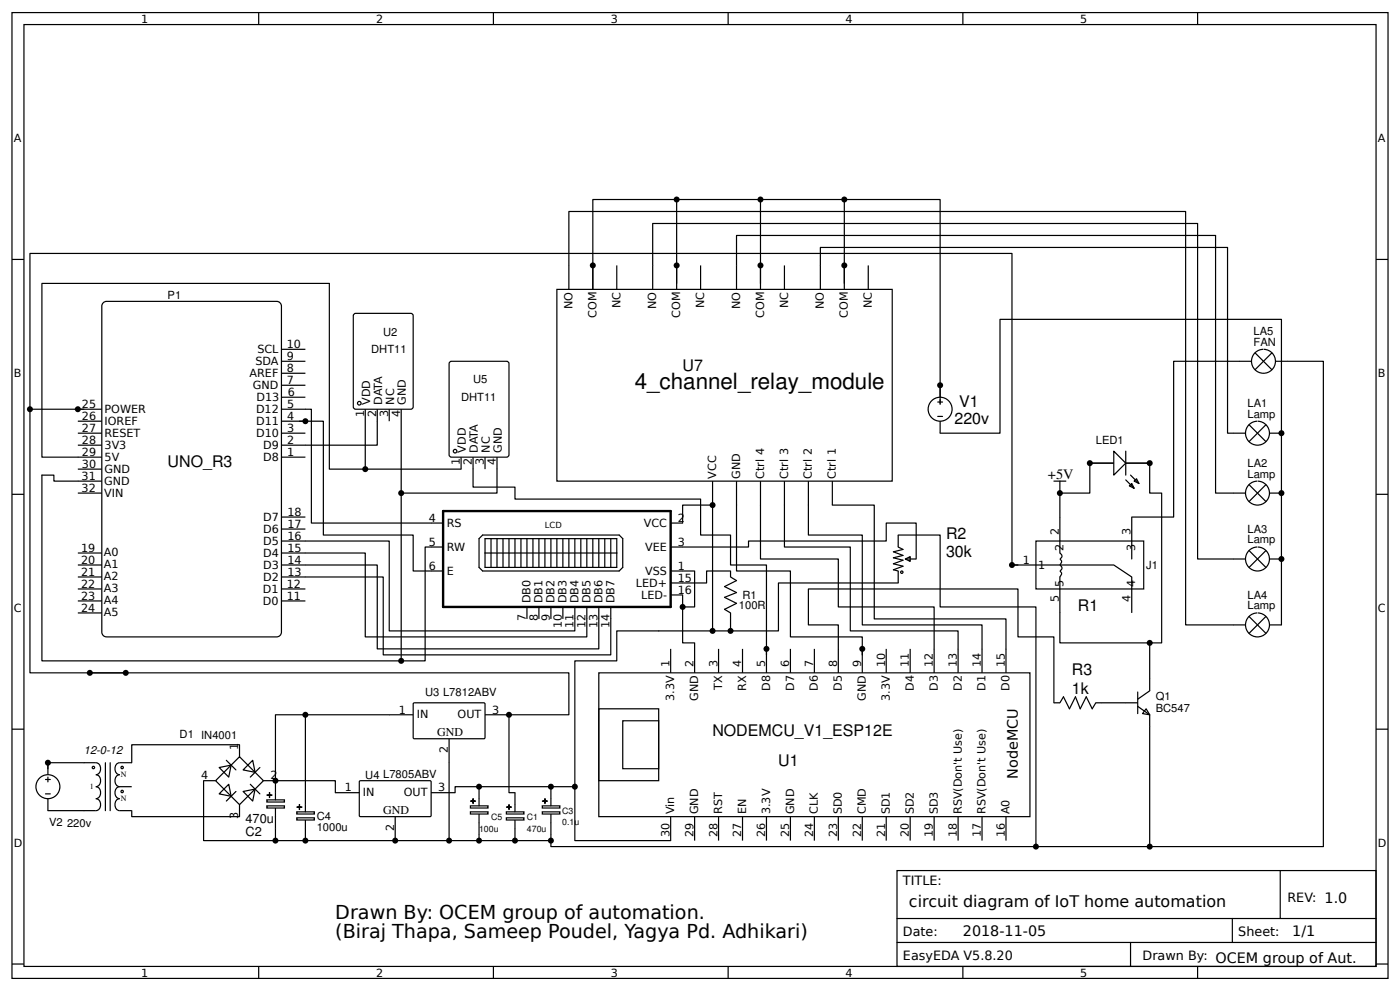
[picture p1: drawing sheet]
<svg xmlns="http://www.w3.org/2000/svg" width="309mm" height="219mm" viewBox="0 0 309 219" stroke-linecap="round" stroke-linejoin="round" font-family="sans-serif">
<g fill="none" stroke="#000" stroke-width=".26">
<path d="M2.6 2.8h304.1v213.2h-304.1zM5.3 5.4h298.7v208h-298.7zM57.1 2.8v2.6M109 2.8v2.6M160.9 2.8v2.6M212.7 2.8v2.6M264.6 2.8v2.6M2.6 57.3h2.7M304 57.3h2.7M22.7 67l.8-.5h37.6a1.06 1.06 0 0 1 1.1 1.1v72a1.06 1.06 0 0 1-1.1 1h-37.6a1.06 1.06 0 0 1-1-1v-72zM62.2 79.8h5.3M62.2 77.1h5.3"/>
<path d="M78.1 69.5l.5-.3h12.2l.4 .3 .1 20.3-.3 .5-12.4 .1-.5-.3zM17.2 98.3h5.3M17.2 95.6h5.3M17.2 93h5.3M17.2 90.4h5.3M62.2 98.3h5.3M62.2 95.6h5.3M62.2 93h5.3M62.2 90.4h5.3M62.2 87.7h5.3M62.2 85.1h5.3M62.2 82.4h5.3"/>
<path d="M2.6 109.1h2.7M17.2 100.9h5.3M17.2 103.6h5.3M17.2 106.2h5.3M17.2 108.9h5.3M62.2 100.9h5.3M62.2 119.5h5.3M62.2 116.8h5.3M62.2 114.2h5.3M304 109.1h2.7M17.2 132.7h5.3M17.2 130h5.3"/>
<path d="M17.2 127.4h5.3M17.2 124.8h5.3M17.2 122.1h5.3M17.2 135.3h5.3M62.2 132.7h5.3M62.2 130h5.3M62.2 127.4h5.3M62.2 124.8h5.3M62.2 122.1h5.3M132.3 148.6h95.2v31.7h-95.2zM132.3 156.5h13.2v15.9h-13.2zM137.6 159.1h7.9v10.6h-7.9z"/>
<path d="M148.2 143.3v5.3M153.5 143.3v5.3M158.7 143.3v5.3M164 143.3v5.3M169.3 143.3v5.3M174.6 143.3v5.3M179.9 143.3v5.3M185.2 143.3v5.3M190.5 143.3v5.3M195.8 143.3v5.3M201.1 143.3v5.3M206.4 143.3v5.3"/>
<path d="M211.7 143.3v5.3M217 143.3v5.3M222.2 143.3v5.3M2.6 161h2.7M304 161h2.7M148.2 180.3v5.3M153.5 180.3v5.3M158.7 180.3v5.3M164 180.3v5.3M169.3 180.3v5.3M174.6 180.3v5.3M179.9 180.3v5.3"/>
<path d="M185.2 180.3v5.3M190.5 180.3v5.3M195.8 180.3v5.3M198.2 192.2h105.8v21.2h-105.8zM201.1 180.3v5.3M206.4 180.3v5.3M211.7 180.3v5.3M217 180.3v5.3M222.2 180.3v5.3M282.8 192.2v10.6M2.6 212.9h2.7M57.1 213.4v2.6"/>
<path d="M109 213.4v2.6M160.9 213.4v2.6M198.2 202.8h105.8M198.2 208.1h105.8M212.7 213.4v2.6M249.8 208.1v5.3M264.6 213.4v2.6M272.3 202.8v5.3M304 212.9h2.7"/>
</g>
<circle cx="79.4" cy="89" r=".4" fill="#fff" stroke="#000" stroke-width=".26"/>
<g fill="none" stroke="#000" stroke-width=".26">
<path d="M80.7 90.4v2.6M83.3 90.4v2.6M86 90.4v2.6M88.6 90.4v2.6M86 157.8h5.3M91.4 155.2h15.6l.2 .2-.1 7.6-.2 .1h-15.5l-.1-.2v-7.5zM107.2 157.8h5.2M18.5 168.4h2.7a1.36 1.36 0 0 1 1 1.3 1.36 1.36 0 0 1-1 1.4 1.36 1.36 0 0 1 1 1.3 1.36 1.36 0 0 1-1 1.3 1.36 1.36 0 0 1 1 1.3 1.36 1.36 0 0 1-1 1.3 1.36 1.36 0 0 1 1 1.4 1.36 1.36 0 0 1-1 1.3h-2.7M23.3 168.4v10.6M24.3 168.4v10.6M26.5 173.7a1.36 1.36 0 0 0-1.1 1.3 1.36 1.36 0 0 0 1.1 1.3 1.36 1.36 0 0 0-1.1 1.4 1.36 1.36 0 0 0 1.1 1.3h2.6M26.5 173.7h2.6"/>
<path d="M29.1 168.4h-2.6a1.36 1.36 0 0 0-1.1 1.3 1.36 1.36 0 0 0 1.1 1.4 1.36 1.36 0 0 0-1.1 1.3 1.36 1.36 0 0 0 1.1 1.3M45 172.4h2.6M47.6 172.4l5.3-5.3 5.3 5.3-5.3 5.3zM48.4 169.5l2.7-.6-.6 2.7zM50 167.9l2.1 2.1M50.5 173.2l.6 2.6-2.7-.5zM52.1 174.8l-2.1 2.1M52.9 164.4v2.7M52.9 177.7v2.6M53.7 174.8l2.7-.6-.6 2.7zM55.3 173.2l2.1 2.1M55.8 167.9l.6 2.6-2.7-.5z"/>
<path d="M57.4 169.5l-2.1 2.1M58.2 172.4h2.7M99.2 163.1v5.3M121.7 176.3v1.6M121.7 179.8v1.8"/>
<circle cx="20.6" cy="169.5" r=".26"/>
<circle cx="27" cy="174.8" r=".26"/>
<circle cx="27" cy="169.5" r=".26"/>
</g>
<path d="M119.8 179.3h3.9v.4h-3.9z" fill="#fff" stroke="#000" stroke-width=".26"/>
<path d="M119.8 177.9h3.9v.5h-3.9zM121.7 173.7v2.6M121.7 181.6v2.7" fill="none" stroke="#000" stroke-width=".26"/>
<g fill="#fff" stroke="#000" stroke-width=".26">
<path d="M119.9 176.9h1z"/>
<path d="M120.4 176.3v1.1z"/>
</g>
<path d="M67.5 177.7v1.6M67.5 181.1v1.9" fill="none" stroke="#000" stroke-width=".26"/>
<path d="M65.6 180.6h3.9v.5h-3.9z" fill="#fff" stroke="#000" stroke-width=".26"/>
<path d="M65.6 179.3h3.9v.4h-3.9zM67.5 175v2.7M67.5 183v2.6" fill="none" stroke="#000" stroke-width=".26"/>
<g fill="#fff" stroke="#000" stroke-width=".26">
<path d="M65.6 178.2h1.1z"/>
<path d="M66.1 177.7l.1 1z"/>
</g>
<path d="M99.3 80l.4-.2h12.2l.5 .2v20.4l-.2 .5h-12.5l-.4-.2z" fill="none" stroke="#000" stroke-width=".26"/>
<circle cx="100.5" cy="99.6" r=".4" fill="#fff" stroke="#000" stroke-width=".26"/>
<g fill="none" stroke="#000" stroke-width=".26">
<path d="M101.9 100.9v2.7M104.5 100.9v2.7M107.2 100.9v2.7M109.8 100.9v2.7M67.5 157.8v17.2M86 157.8h-25.1v14.6h13.2v2.6h5.3M29.1 179v1.3h23.8M52.9 164.4h-23.8v4M79.4 172.5l.2-.1h15.5l.1 .2v7.6l-.2 .1h-15.5l-.1-.3zM99.2 168.4v17.2h-54.2v-13.2M105.8 176.3v1.6M105.8 179.8v1.8"/>
<path d="M127 173.7h-26.5v1.3h-5.3M87.3 180.3v5.3"/>
</g>
<path d="M103.9 179.3h3.9v.4h-3.9z" fill="#fff" stroke="#000" stroke-width=".26"/>
<path d="M103.9 177.9h3.9v.5h-3.9zM105.8 173.7v2.6M105.8 181.6v2.7" fill="none" stroke="#000" stroke-width=".26"/>
<g fill="#fff" stroke="#000" stroke-width=".26">
<path d="M104 176.9h1z"/>
<path d="M104.5 176.3v1.1z"/>
</g>
<path d="M198.4 118.1h9.3v15.9h21.2v52.9h-107.2v-1.3h-7.9M113.8 177.7v1.6M105.8 184.3v1.3h-6.6M113.8 181.1v1.9" fill="none" stroke="#000" stroke-width=".26"/>
<path d="M111.9 180.6h3.9v.5h-3.9z" fill="#fff" stroke="#000" stroke-width=".26"/>
<path d="M111.9 179.3h3.9v.4h-3.9zM113.8 175v2.7M113.8 183v2.6" fill="none" stroke="#000" stroke-width=".26"/>
<g fill="#fff" stroke="#000" stroke-width=".26">
<path d="M111.9 178.2h1.1z"/>
<path d="M112.4 177.7l.1 1z"/>
</g>
<g fill="none" stroke="#000" stroke-width=".26">
<path d="M18.5 90.4h-11.9v58.2h21.2M80.7 93v10.6h21.2M83.3 93v5.3h-15.8M88.6 93v15.9h21.2v-5.3M17.2 100.9h-7.9v-38.3h63.5v41h7.9M17.2 106.2h-5.3v-1.3h-2.6v41h79.3v-37M228.9 119.5h23.8v10.5h-23.8zM234.2 114.2v7.9l.4 .4a.71 .71 0 0 1-.4 .9l.4 .6-.4 .8 .4 .4a.71 .71 0 0 1-.4 .9l.4 .5-.4 .8v7.9M248.7 102.3h5.3M250 114.2v9.2M145.5 139.3h-9.2v6.6h-9.3v39.7h21.2M223.6 124.8h22.5l3.9 2.6v7.9"/>
<path d="M19.8 148.6h105.9v9.2h-13.3v17.2h1.4M105.8 185.6h8M121.7 184.3v1.3"/>
</g>
<g fill="#fff" stroke="#000" stroke-width=".26">
<path d="M246.1 99.6l2.6 2.7-2.6 2.6z"/>
<path d="M250.6 106.2l.5-.5 .5 1.1z"/>
<path d="M249.5 107.3l.5-.5 .6 1z"/>
</g>
<g fill="none" stroke="#000" stroke-width=".26">
<path d="M136.3 58.6v5.3M149.5 44.1h-18.5v19.8v-5.3M149.5 58.6v5.3M154.8 58.6v5.3M168 44.1h-18.5v18.5M168 58.6v5.3M173.3 58.6v5.3M186.5 44.1h-18.5v18.5M186.5 58.6v5.3M191.8 58.6v5.3M123 63.9h74.1v42.3h-74.1zM125.7 63.9v-17.2h136.2v91.3h13.3"/>
<path d="M144.2 63.9v-14.6h120.4v74.1h10.6M162.7 63.9v-11.9h105.9v56.9h6.6M181.2 63.9v-9.3h90v41h4M186.5 62.6v-18.5h21.2v44.9M276.5 79.8h-17.2v34.4h-9.3M277.3 77.9l3.7 3.7M279.1 77.1a2.65 2.65 0 0 0-2.4 3.8 2.65 2.65 0 0 0 4.5 .6 2.65 2.65 0 0 0-1.3-4.3l-.6-.1M281 77.9l-3.7 3.7M281.8 79.8h10.6v107.1h-38.4M6.6 90.4v-34.4h217v68.8h1.3M66.1 93h5.3v25.1h19.9v8h6.6M67.5 90.4h1.3v25.1h29.1"/>
<path d="M207.2 88.8h1M207.2 91.9h1M207.7 93v2.6h13.2v-25.1h62.2v67.5h-2.6M207.7 85.1v2.6M207.7 88.2v1.1M248.7 99.6v5.3M276 93.8l3.7 3.7M277.8 93a2.65 2.65 0 0 0-2.4 3.8 2.65 2.65 0 0 0 4.4 .6 2.65 2.65 0 0 0-1.3-4.3l-.6-.1M279.7 93.8l-3.7 3.7M280.5 95.6h2.6M67.5 119.5h18.5v19.8h41v-5.3M104.5 103.6v4h9.3v2.6h41v7.9h6.6v6.7h7.9v19.8"/>
<path d="M105.8 118.9l.8-.8h30.2l.8 .8v6.4l-.8 .8h-30.2l-.8-.8zM107.2 118.9h29.1v6.4h-29.1zM108.5 118.9v6.4M109.8 118.9v6.4M111.1 118.9v6.4M112.4 118.9v6.4M113.8 118.9v6.4M115.1 118.9v6.4M116.4 118.9v6.4M117.7 118.9v6.4M119.1 118.9v6.4M120.4 118.9v6.4"/>
<path d="M121.7 118.9v6.4M123 118.9v6.4M124.4 118.9v6.4M125.7 118.9v6.4M127 118.9v6.4M128.3 118.9v6.4M129.6 118.9v6.4M131 118.9v6.4M132.3 118.9v6.4M133.6 118.9v6.4M134.9 118.9v6.4M148.2 115.5h2.6v-4h6.6v27.8h-11.9"/>
<path d="M157.4 106.2v5.3M162.7 106.2v19.9h11.9v14.5h15.9v4M168 106.2v17.2h17.2v10.6h21.2v9.3M173.3 106.2v14.6h14.6v18.5h23.8v4M178.6 106.2v11.9h11.9v19.9h26.5v5.3M183.9 106.2v5.3h9.2v25.2h29.1v6.6M198.4 118.1v2.7l1.1 .5-2.1 .5 2.1 .8-2.1 .6 2.1 .5-2.1 .8 2.1 .5-2.1 .8 1 .3v2.6h-26.4v10.6h-10.6M232.8 106.2h2.7M234.2 106.2v2.7M246.1 102.3h-5.3v6.6h-6.6v5.3M248.7 106l1.9 1.8M249.8 104.9l1.8 1.9"/>
<path d="M254 102.3v6.6h2.6v33h-2.6M276 107l3.7 3.7M277.8 106.2a2.65 2.65 0 0 0-2.4 3.8 2.65 2.65 0 0 0 4.4 .6 2.65 2.65 0 0 0-1.3-4.3l-.6-.1M279.7 107l-3.7 3.7M280.5 108.9h2.6M67.5 127.4h17.2v17.2h50.2v-10.6M67.5 124.8h15.8v18.5h49v-9.3M67.5 122.1h13.2v18.5h48.9v-6.6M97.9 120.8h-4v25.1h-5.3M107.2 122.1h29.1M116.4 134v2.7M119.1 134v2.7"/>
<path d="M121.7 134v2.7M124.4 134v2.7M148.2 131.4h2.6v10.5h2.7v1.4M148.2 128.7h7.9v-2.6h5.3v1.3l1.3 .8-2.6 1.3 2.6 1.3-2.6 1.1 2.6 1.3-2.6 1.3 1.3 .8v4h-4M148.2 120.8h17.2v-1.3h30.4v-4h6.6v7.9h-2.4M148.2 126.1h5.3v7.9h-2.7M200 123.4l1.1-.5v1.1zM234.2 135.3v6.6h19.8v10.6l-2.6 1.9M276 121.6l3.7 3.7M276 136.1l3.7 3.7M277.8 120.8a2.65 2.65 0 0 0-2.4 3.7 2.65 2.65 0 0 0 4.4 .6 2.65 2.65 0 0 0-1.3-4.2l-.6-.1M277.8 135.3a2.65 2.65 0 0 0-2.4 3.8 2.65 2.65 0 0 0 4.4 .6 2.65 2.65 0 0 0-1.3-4.3l-.6-.1"/>
<path d="M279.7 121.6l-3.7 3.7M279.7 136.1l-3.7 3.7M280.5 123.4h2.6M185.2 143.3v-5.3h-6.6v-8h46.3v10.6h7.9v14.6h1.4l.7-1.3 1.4 2.6 1.3-2.6 1.1 2.6 1.3-2.6 1.3 2.6 .8-1.3h9.3M251.4 156l2.6 1.8v29.1h-25.1M251.4 152.8v4.8M253.2 156.5l.8 1.3-1.6-.2zM10.1 172.1h1M10.1 175.3h1M10.6 168.4v2.7M10.6 171.6v1M10.6 176.3v2.7h7.9"/>
<path d="M18.5 168.4h-7.9v1.3M60.9 175v1.6M60.9 178.5v1.8"/>
<circle cx="207.7" cy="90.4" r="2.65"/>
<circle cx="199.2" cy="126.3" r=".26"/>
<circle cx="10.6" cy="173.7" r="2.65"/>
</g>
<path d="M97.9 112.8h50.3v21.2h-50.3z" fill="none" stroke="#000" stroke-width=".53"/>
<path d="M58.9 177.9h3.9v.5h-3.9z" fill="#fff" stroke="#000" stroke-width=".26"/>
<path d="M58.9 176.6h3.9v.5h-3.9zM60.9 172.4v2.6M60.9 180.3v2.7" fill="none" stroke="#000" stroke-width=".26"/>
<g fill="#fff" stroke="#000" stroke-width=".26">
<path d="M59 175.6h1.1z"/>
<path d="M59.5 175l.1 1.1z"/>
</g>
<path d="M60.9 183v2.6" fill="none" stroke="#000" stroke-width=".26"/>
<g fill="#000">
<circle cx="131" cy="58.6" r=".66"/>
<circle cx="149.5" cy="44.1" r=".66"/>
<circle cx="149.5" cy="58.6" r=".66"/>
<circle cx="168" cy="58.6" r=".66"/>
<circle cx="168" cy="44.1" r=".66"/>
<circle cx="186.5" cy="58.6" r=".66"/>
<circle cx="186.5" cy="44.1" r=".66"/>
<circle cx="6.6" cy="90.4" r=".66"/>
<circle cx="17.2" cy="90.4" r=".66"/>
<circle cx="67.5" cy="93" r=".66"/>
<circle cx="207.7" cy="85.1" r=".66"/>
<circle cx="283.1" cy="95.6" r=".66"/>
<circle cx="80.7" cy="103.6" r=".66"/>
<circle cx="88.6" cy="108.9" r=".66"/>
<circle cx="157.4" cy="111.5" r=".66"/>
<circle cx="234.2" cy="108.9" r=".66"/>
<circle cx="240.8" cy="102.3" r=".66"/>
<circle cx="254" cy="102.3" r=".66"/>
<circle cx="283.1" cy="108.9" r=".66"/>
<circle cx="150.8" cy="134" r=".66"/>
<circle cx="157.4" cy="139.3" r=".66"/>
<circle cx="161.4" cy="139.3" r=".66"/>
<circle cx="223.6" cy="124.8" r=".66"/>
<circle cx="283.1" cy="123.4" r=".66"/>
<circle cx="19.8" cy="148.6" r=".66"/>
<circle cx="27.8" cy="148.6" r=".66"/>
<circle cx="67.5" cy="157.8" r=".66"/>
<circle cx="88.6" cy="145.9" r=".66"/>
<circle cx="112.4" cy="157.8" r=".66"/>
<circle cx="169.3" cy="143.3" r=".66"/>
<circle cx="190.5" cy="143.3" r=".66"/>
<circle cx="254" cy="141.9" r=".66"/>
<circle cx="10.6" cy="168.4" r=".66"/>
<circle cx="60.9" cy="172.4" r=".66"/>
<circle cx="105.8" cy="173.7" r=".66"/>
<circle cx="121.7" cy="173.7" r=".66"/>
<circle cx="127" cy="173.7" r=".66"/>
<circle cx="60.9" cy="185.6" r=".66"/>
<circle cx="67.5" cy="185.6" r=".66"/>
<circle cx="87.3" cy="185.6" r=".66"/>
<circle cx="99.2" cy="185.6" r=".66"/>
<circle cx="105.8" cy="185.6" r=".66"/>
<circle cx="113.8" cy="185.6" r=".66"/>
<circle cx="121.7" cy="185.6" r=".66"/>
<circle cx="228.9" cy="186.9" r=".66"/>
<circle cx="254" cy="186.9" r=".66"/>
</g>
<text font-size="4.9" x="140.2" y="85.9">4_channel_relay_module</text>
<g font-size="4.2">
<text x="74.1" y="202.8">Drawn By: OCEM group of automation.</text>
<text x="74.1" y="207">(Biraj Thapa, Sameep Poudel, Yagya Pd. Adhikari)</text>
</g>
<g font-size="3.5">
<text x="150.8" y="81.9">U7</text>
<text x="211.9" y="89.8">V1</text>
<text x="210.9" y="93.5">220v</text>
<text x="37" y="103.1">UNO_R3</text>
<text x="209" y="118.9">R2</text>
<text x="209" y="122.9">30k</text>
<text x="238.1" y="134.8">R1</text>
<text x="236.8" y="149.1">R3</text>
<text x="236.8" y="153.3">1k</text>
<text x="157.4" y="162.6">NODEMCU_V1_ESP12E</text>
<text x="171.9" y="169.2">U1</text>
<text x="200.8" y="200.2">circuit diagram of IoT home automation</text>
</g>
<g font-size="3.2">
<text x="231.5" y="105.7">+5V</text>
<text x="224.9" y="171.9" transform="rotate(-90 224.9 171.9)">NodeMCU</text>
<text x="212.7" y="206.8">2018-11-05</text>
<text x="285.5" y="206.8">1/1</text>
</g>
<g font-size="2.8">
<text x="54.2" y="181.8">470u</text>
<text x="54.2" y="184.5">C2</text>
<text x="199.5" y="195.4">TITLE:</text>
<text x="284.4" y="199.1">REV: 1.0</text>
<text x="199.5" y="206.8">Date:</text>
<text x="273.6" y="206.8">Sheet:</text>
<text x="199.5" y="212.1">EasyEDA V5.8.20</text>
<text x="252.4" y="212.1">Drawn By: OCEM group of Aut.</text>
</g>
<g font-size="2.6">
<text x="96.6" y="162.6">GND</text>
<text x="84.7" y="179.8">GND</text>
</g>
<g font-size="2.5">
<text x="31.2" y="5">1</text>
<text x="83.1" y="5">2</text>
<text x="134.9" y="5">3</text>
<text x="186.8" y="5">4</text>
<text x="238.7" y="5">5</text>
<text x="3" y="31.4">A</text>
<text x="304.4" y="31.4">A</text>
<text x="37" y="66">P1</text>
<text x="126.5" y="68.2" transform="rotate(-90 126.5 68.2)">NO</text>
<text x="131.8" y="70.2" transform="rotate(-90 131.8 70.2)">COM</text>
<text x="137.1" y="68" transform="rotate(-90 137.1 68)">NC</text>
<text x="145" y="68.2" transform="rotate(-90 145 68.2)">NO</text>
<text x="150.3" y="70.2" transform="rotate(-90 150.3 70.2)">COM</text>
<text x="155.6" y="68" transform="rotate(-90 155.6 68)">NC</text>
<text x="163.5" y="68.2" transform="rotate(-90 163.5 68.2)">NO</text>
<text x="168.8" y="70.2" transform="rotate(-90 168.8 70.2)">COM</text>
<text x="174.1" y="68" transform="rotate(-90 174.1 68)">NC</text>
<text x="182" y="68.2" transform="rotate(-90 182 68.2)">NO</text>
<text x="187.3" y="70.2" transform="rotate(-90 187.3 70.2)">COM</text>
<text x="192.6" y="68" transform="rotate(-90 192.6 68)">NC</text>
<text x="56.9" y="77.9">SCL</text>
<text x="63.4" y="76.9">10</text>
<text x="82" y="77.9">DHT11</text>
<text x="84.7" y="74.2">U2</text>
<text x="276.9" y="76.3">FAN</text>
<text x="276.9" y="74">LA5</text>
<text x="3" y="83.2">B</text>
<text x="55.1" y="83.2">AREF</text>
<text x="56.4" y="80.6">SDA</text>
<text x="63.4" y="82.2">8</text>
<text x="63.4" y="79.5">9</text>
<text x="304.4" y="83.2">B</text>
<text x="55.9" y="85.9">GND</text>
<text x="56.7" y="88.5">D13</text>
<text x="63.4" y="84.8">7</text>
<text x="63.6" y="87.4">6</text>
<text x="81.8" y="89.4" transform="rotate(-90 81.8 89.4)">VDD</text>
<text x="84.4" y="89.4" transform="rotate(-90 84.4 89.4)">DATA</text>
<text x="87" y="89.4" transform="rotate(-90 87 89.4)">NC</text>
<text x="89.7" y="89.4" transform="rotate(-90 89.7 89.4)">GND</text>
<text x="101.9" y="88.5">DHT11</text>
<text x="104.5" y="84.5">U5</text>
<text x="275.6" y="89.8">LA1</text>
<text x="18.1" y="90.1">25</text>
<text x="18.1" y="92.7">26</text>
<text x="18.1" y="95.3">27</text>
<text x="23.1" y="91.1">POWER</text>
<text x="23.1" y="93.8">IOREF</text>
<text x="56.6" y="91.2">D12</text>
<text x="56.6" y="93.8">D11</text>
<text x="63.5" y="90.1">5</text>
<text x="63.5" y="95.4">3</text>
<text x="63.5" y="92.7">4</text>
<text x="80.4" y="92.1" transform="rotate(-90 80.4 92.1)">1</text>
<text x="83.1" y="92.1" transform="rotate(-90 83.1 92.1)">2</text>
<text x="85.7" y="92.1" transform="rotate(-90 85.7 92.1)">3</text>
<text x="88.4" y="92.1" transform="rotate(-90 88.4 92.1)">4</text>
<text x="275.6" y="92.2">Lamp</text>
<text x="18.1" y="98">28</text>
<text x="18.1" y="100.6">29</text>
<text x="23.1" y="96.4">RESET</text>
<text x="23.1" y="99">3V3</text>
<text x="23.1" y="101.7">5V</text>
<text x="56.6" y="96.4">D10</text>
<text x="58.2" y="101.7">D8</text>
<text x="58.2" y="99.1">D9</text>
<text x="63.5" y="100.7">1</text>
<text x="63.5" y="98">2</text>
<text x="102.9" y="100" transform="rotate(-90 102.9 100)">VDD</text>
<text x="105.6" y="100" transform="rotate(-90 105.6 100)">DATA</text>
<text x="108.2" y="100" transform="rotate(-90 108.2 100)">NC</text>
<text x="110.9" y="100" transform="rotate(-90 110.9 100)">GND</text>
<text x="242.1" y="98">LED1</text>
<text x="18" y="106">31</text>
<text x="18.1" y="103.3">30</text>
<text x="23" y="107">GND</text>
<text x="23.1" y="104.3">GND</text>
<text x="101.6" y="102.6" transform="rotate(-90 101.6 102.6)">1</text>
<text x="104.2" y="102.6" transform="rotate(-90 104.2 102.6)">2</text>
<text x="106.9" y="102.6" transform="rotate(-90 106.9 102.6)">3</text>
<text x="109.5" y="102.6" transform="rotate(-90 109.5 102.6)">4</text>
<text x="158.2" y="105.7" transform="rotate(-90 158.2 105.7)">VCC</text>
<text x="163.5" y="105.7" transform="rotate(-90 163.5 105.7)">GND</text>
<text x="168.8" y="105.7" transform="rotate(-90 168.8 105.7)">Ctrl 4</text>
<text x="174.1" y="105.7" transform="rotate(-90 174.1 105.7)">Ctrl 3</text>
<text x="179.4" y="105.7" transform="rotate(-90 179.4 105.7)">Ctrl 2</text>
<text x="184.7" y="105.7" transform="rotate(-90 184.7 105.7)">Ctrl 1</text>
<text x="275.6" y="105.4">Lamp</text>
<text x="275.6" y="103.1">LA2</text>
<text x="18" y="108.6">32</text>
<text x="23" y="109.7">VIN</text>
<text x="63.5" y="113.9">18</text>
<text x="58.2" y="117.6">D6</text>
<text x="58.2" y="115">D7</text>
<text x="63.5" y="119.2">16</text>
<text x="63.5" y="116.5">17</text>
<text x="94.7" y="115.2">4</text>
<text x="98.7" y="116.3">RS</text>
<text x="142.2" y="116.3">VCC</text>
<text x="149.8" y="115.2">2</text>
<text x="233.9" y="118.1" transform="rotate(-90 233.9 118.1)">2</text>
<text x="249.8" y="118.1" transform="rotate(-90 249.8 118.1)">3</text>
<text x="275.6" y="120">Lamp</text>
<text x="275.6" y="117.6">LA3</text>
<text x="17.9" y="121.8">19</text>
<text x="17.9" y="124.4">20</text>
<text x="22.9" y="122.8">A0</text>
<text x="22.9" y="125.5">A1</text>
<text x="58.2" y="125.5">D3</text>
<text x="58.2" y="122.9">D4</text>
<text x="58.2" y="120.3">D5</text>
<text x="63.5" y="124.5">14</text>
<text x="63.5" y="121.8">15</text>
<text x="94.7" y="120.5">5</text>
<text x="94.7" y="125.8">6</text>
<text x="98.7" y="121.6">RW</text>
<text x="142.6" y="121.6">VEE</text>
<text x="149.8" y="125.8">1</text>
<text x="149.8" y="120.5">3</text>
<text x="226" y="124.5">1</text>
<text x="229.4" y="125.5">1</text>
<text x="234.9" y="121.6" transform="rotate(-90 234.9 121.6)">2</text>
<text x="250.8" y="121.6" transform="rotate(-90 250.8 121.6)">3</text>
<text x="253.2" y="125.5">J1</text>
<text x="17.9" y="127.1">21</text>
<text x="17.9" y="129.7">22</text>
<text x="22.9" y="128.1">A2</text>
<text x="22.9" y="130.8">A3</text>
<text x="58.1" y="130.9">D1</text>
<text x="58.2" y="128.2">D2</text>
<text x="63.4" y="129.8">12</text>
<text x="63.5" y="127.1">13</text>
<text x="98.7" y="126.9">E</text>
<text x="140.5" y="129.5">LED+</text>
<text x="142.5" y="126.9">VSS</text>
<text x="149.8" y="128.5">15</text>
<text x="149.8" y="131.1">16</text>
<text x="234.9" y="129.5" transform="rotate(-90 234.9 129.5)">5</text>
<text x="250.8" y="129.5" transform="rotate(-90 250.8 129.5)">4</text>
<text x="3" y="135.1">C</text>
<text x="17.9" y="132.4">23</text>
<text x="17.9" y="135">24</text>
<text x="22.9" y="133.4">A4</text>
<text x="22.9" y="136.1">A5</text>
<text x="58.1" y="133.5">D0</text>
<text x="63.4" y="132.4">11</text>
<text x="116.2" y="137.2" transform="rotate(-90 116.2 137.2)">7</text>
<text x="117.2" y="133.2" transform="rotate(-90 117.2 133.2)">DB0</text>
<text x="118.8" y="137.2" transform="rotate(-90 118.8 137.2)">8</text>
<text x="119.9" y="133.2" transform="rotate(-90 119.9 133.2)">DB1</text>
<text x="121.4" y="137.2" transform="rotate(-90 121.4 137.2)">9</text>
<text x="122.5" y="133.2" transform="rotate(-90 122.5 133.2)">DB2</text>
<text x="125.1" y="133.2" transform="rotate(-90 125.1 133.2)">DB3</text>
<text x="127.8" y="133.2" transform="rotate(-90 127.8 133.2)">DB4</text>
<text x="130.4" y="133.2" transform="rotate(-90 130.4 133.2)">DB5</text>
<text x="133.1" y="133.2" transform="rotate(-90 133.1 133.2)">DB6</text>
<text x="135.7" y="133.2" transform="rotate(-90 135.7 133.2)">DB7</text>
<text x="141.6" y="132.2">LED-</text>
<text x="163.2" y="134.5">100R</text>
<text x="164" y="132.2">R1</text>
<text x="233.9" y="132.9" transform="rotate(-90 233.9 132.9)">5</text>
<text x="249.8" y="132.9" transform="rotate(-90 249.8 132.9)">4</text>
<text x="275.6" y="134.5">Lamp</text>
<text x="275.6" y="132.2">LA4</text>
<text x="304.4" y="135.1">C</text>
<text x="124.1" y="138.7" transform="rotate(-90 124.1 138.7)">10</text>
<text x="126.7" y="138.7" transform="rotate(-90 126.7 138.7)">11</text>
<text x="129.4" y="138.7" transform="rotate(-90 129.4 138.7)">12</text>
<text x="132" y="138.7" transform="rotate(-90 132 138.7)">13</text>
<text x="134.7" y="138.7" transform="rotate(-90 134.7 138.7)">14</text>
<text x="147.9" y="147.2" transform="rotate(-90 147.9 147.2)">1</text>
<text x="153.2" y="147.2" transform="rotate(-90 153.2 147.2)">2</text>
<text x="158.5" y="147.2" transform="rotate(-90 158.5 147.2)">3</text>
<text x="163.8" y="147.2" transform="rotate(-90 163.8 147.2)">4</text>
<text x="169.1" y="147.2" transform="rotate(-90 169.1 147.2)">5</text>
<text x="174.4" y="147.2" transform="rotate(-90 174.4 147.2)">6</text>
<text x="179.7" y="147.2" transform="rotate(-90 179.7 147.2)">7</text>
<text x="184.9" y="147.2" transform="rotate(-90 184.9 147.2)">8</text>
<text x="190.2" y="147.2" transform="rotate(-90 190.2 147.2)">9</text>
<text x="195.5" y="147.2" transform="rotate(-90 195.5 147.2)">10</text>
<text x="200.8" y="147.2" transform="rotate(-90 200.8 147.2)">11</text>
<text x="206.1" y="147.2" transform="rotate(-90 206.1 147.2)">12</text>
<text x="211.4" y="147.2" transform="rotate(-90 211.4 147.2)">13</text>
<text x="216.7" y="147.2" transform="rotate(-90 216.7 147.2)">14</text>
<text x="222" y="147.2" transform="rotate(-90 222 147.2)">15</text>
<text x="93.9" y="153.6">U3 L7812ABV</text>
<text x="149" y="154.7" transform="rotate(-90 149 154.7)">3.3V</text>
<text x="154.3" y="154.8" transform="rotate(-90 154.3 154.8)">GND</text>
<text x="159.5" y="152.3" transform="rotate(-90 159.5 152.3)">TX</text>
<text x="164.8" y="152.5" transform="rotate(-90 164.8 152.5)">RX</text>
<text x="170.1" y="152.6" transform="rotate(-90 170.1 152.6)">D8</text>
<text x="175.4" y="152.6" transform="rotate(-90 175.4 152.6)">D7</text>
<text x="180.7" y="152.6" transform="rotate(-90 180.7 152.6)">D6</text>
<text x="186" y="152.6" transform="rotate(-90 186 152.6)">D5</text>
<text x="191.3" y="154.8" transform="rotate(-90 191.3 154.8)">GND</text>
<text x="196.6" y="154.7" transform="rotate(-90 196.6 154.7)">3.3V</text>
<text x="201.9" y="152.6" transform="rotate(-90 201.9 152.6)">D4</text>
<text x="207.2" y="152.6" transform="rotate(-90 207.2 152.6)">D3</text>
<text x="212.5" y="152.6" transform="rotate(-90 212.5 152.6)">D2</text>
<text x="217.8" y="152.6" transform="rotate(-90 217.8 152.6)">D1</text>
<text x="223" y="152.6" transform="rotate(-90 223 152.6)">D0</text>
<text x="255.3" y="154.6">Q1</text>
<text x="88.1" y="157.6">1</text>
<text x="92.1" y="158.6">IN</text>
<text x="101.1" y="158.6">OUT</text>
<text x="108.7" y="157.6">3</text>
<text x="255.3" y="157.3">BC547</text>
<text x="18.5" y="166.6">12-0-12</text>
<text x="39.7" y="162.9">D1 IN4001</text>
<text x="52.7" y="165.5" transform="rotate(-90 52.7 165.5)">1</text>
<text x="99" y="166.3" transform="rotate(-90 99 166.3)">2</text>
<text x="44.5" y="172.1">4</text>
<text x="59.8" y="172.1">2</text>
<text x="80.7" y="172.1">U4 L7805ABV</text>
<text x="76.2" y="174.8">1</text>
<text x="80.2" y="175.8">IN</text>
<text x="89.2" y="175.8">OUT</text>
<text x="96.8" y="174.8">3</text>
<text x="149" y="179.8" transform="rotate(-90 149 179.8)">Vin</text>
<text x="154.3" y="179.8" transform="rotate(-90 154.3 179.8)">GND</text>
<text x="159.5" y="179.8" transform="rotate(-90 159.5 179.8)">RST</text>
<text x="164.8" y="179.8" transform="rotate(-90 164.8 179.8)">EN</text>
<text x="170.1" y="179.8" transform="rotate(-90 170.1 179.8)">3.3V</text>
<text x="175.4" y="179.8" transform="rotate(-90 175.4 179.8)">GND</text>
<text x="180.7" y="179.8" transform="rotate(-90 180.7 179.8)">CLK</text>
<text x="186" y="179.8" transform="rotate(-90 186 179.8)">SD0</text>
<text x="191.3" y="179.8" transform="rotate(-90 191.3 179.8)">CMD</text>
<text x="196.6" y="179.8" transform="rotate(-90 196.6 179.8)">SD1</text>
<text x="201.9" y="179.8" transform="rotate(-90 201.9 179.8)">SD2</text>
<text x="207.2" y="179.8" transform="rotate(-90 207.2 179.8)">SD3</text>
<text x="212.5" y="179.8" transform="rotate(-90 212.5 179.8)">RSV(Don't Use)</text>
<text x="217.8" y="179.8" transform="rotate(-90 217.8 179.8)">RSV(Don't Use)</text>
<text x="223" y="179.8" transform="rotate(-90 223 179.8)">A0</text>
<text x="10.8" y="182.4">V2</text>
<text x="14.8" y="182.7">220v</text>
<text x="52.7" y="180.8" transform="rotate(-90 52.7 180.8)">3</text>
<text x="70" y="183.5">1000u</text>
<text x="70" y="181.1">C4</text>
<text x="87" y="183.5" transform="rotate(-90 87 183.5)">2</text>
<text x="147.9" y="184.8" transform="rotate(-90 147.9 184.8)">30</text>
<text x="153.2" y="184.8" transform="rotate(-90 153.2 184.8)">29</text>
<text x="158.5" y="184.8" transform="rotate(-90 158.5 184.8)">28</text>
<text x="163.8" y="184.8" transform="rotate(-90 163.8 184.8)">27</text>
<text x="169.1" y="184.8" transform="rotate(-90 169.1 184.8)">26</text>
<text x="174.4" y="184.8" transform="rotate(-90 174.4 184.8)">25</text>
<text x="179.7" y="184.8" transform="rotate(-90 179.7 184.8)">24</text>
<text x="184.9" y="184.8" transform="rotate(-90 184.9 184.8)">23</text>
<text x="190.2" y="184.8" transform="rotate(-90 190.2 184.8)">22</text>
<text x="195.5" y="184.8" transform="rotate(-90 195.5 184.8)">21</text>
<text x="200.8" y="184.8" transform="rotate(-90 200.8 184.8)">20</text>
<text x="206.1" y="184.8" transform="rotate(-90 206.1 184.8)">19</text>
<text x="211.4" y="184.8" transform="rotate(-90 211.4 184.8)">18</text>
<text x="216.7" y="184.8" transform="rotate(-90 216.7 184.8)">17</text>
<text x="222" y="184.8" transform="rotate(-90 222 184.8)">16</text>
<text x="3" y="186.9">D</text>
<text x="304.4" y="186.9">D</text>
<text x="31.2" y="215.6">1</text>
<text x="83.1" y="215.6">2</text>
<text x="134.9" y="215.6">3</text>
<text x="186.8" y="215.6">4</text>
<text x="238.7" y="215.6">5</text>
</g>
<g font-size="1.9">
<text x="120.4" y="116.5">LCD</text>
<text x="124.2" y="179.8">C3</text>
<text x="105.8" y="183.8">100u</text>
<text x="108.5" y="181.1">C5</text>
<text x="116.4" y="183.6">470u</text>
<text x="116.4" y="181">C1</text>
<text x="124.2" y="182.2">0.1u</text>
</g>
<g font-size="1.8">
<text x="26.7" y="171.6">N</text>
<text x="19.8" y="174.2">1</text>
<text x="26.7" y="176.9">N</text>
</g>
</svg>
